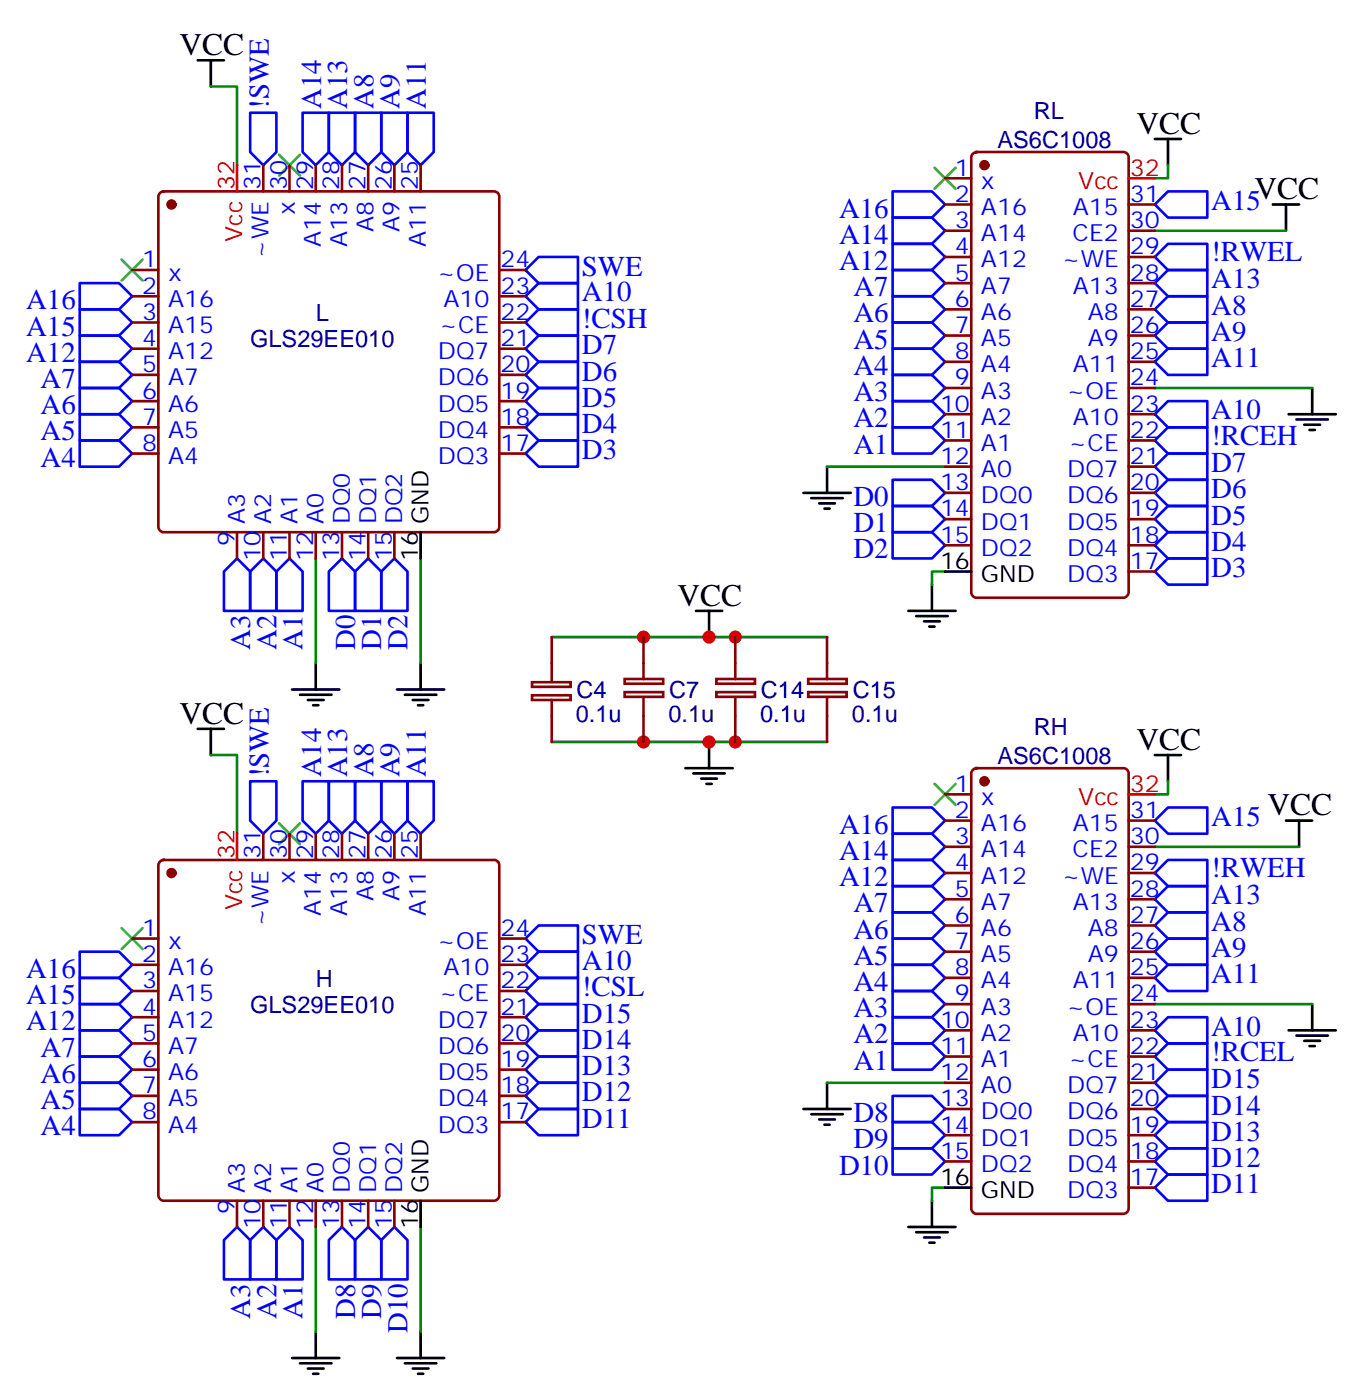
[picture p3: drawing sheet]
<svg xmlns="http://www.w3.org/2000/svg" width="183mm" height="188mm" viewBox="0 0 183 188" stroke-linecap="round" stroke-linejoin="round" font-family="sans-serif">
<g fill="none" stroke="#000" stroke-width=".35">
<path d="M26.6 8.1h3.5M28.4 8.1v3.5M155.4 18.7h3.5M157.1 18.7v3.5M171.2 27.5h3.6M173 27.5v3.5M173.4 55.7h6.3M174.4 56.4h4.2M175.5 57.2h2.1M176.2 57.9h.7M176.5 52.2v3.5M108.1 66.3h6.3"/>
<path d="M109.1 67h4.3M110.2 67.7h2.1M110.9 68.4h.7M111.3 62.8v3.5M125.4 78.7v3.5M26.6 98.1h3.5M28.4 98.1v3.5M39.3 92.8h6.3M40.4 93.5h4.2M41.4 94.2h2.1M42.1 94.9h.7M42.5 89.3v3.5"/>
<path d="M53.4 92.8h6.4M54.5 93.5h4.2M55.5 94.2h2.1M56.2 94.9h.7M56.6 89.3v3.5M93.6 82.2h3.6M95.4 82.2v3.5M95.4 99.8v3.6M122.2 82.2h6.4M123.3 82.9h4.2M124.3 83.6h2.1M125 84.3h.7"/>
<path d="M92.2 103.4h6.4M93.3 104.1h4.2M94.3 104.8h2.1M95 105.5h.7M155.4 101.6h3.5M157.1 101.6v3.5M173 110.4h3.5M174.8 110.4v3.5M173.4 138.6h6.3M174.4 139.3h4.2M176.5 135.1v3.5M108.1 149.2h6.3"/>
<path d="M109.1 149.9h4.3M110.2 150.6h2.1M110.9 151.3h.7M111.3 145.7v3.5M175.5 140.1h2.1M176.2 140.8h.7M42.5 179.2v3.5M56.6 179.2v3.5M122.2 165.1h6.4M123.3 165.8h4.2M124.3 166.5h2.1M125 167.2h.7"/>
<path d="M125.4 161.6v3.5M39.3 182.7h6.3M40.4 183.4h4.2M41.4 184.2h2.1M42.1 184.9h.7M53.4 182.7h6.4M54.5 183.4h4.2M55.5 184.2h2.1M56.2 184.9h.7"/>
</g>
<path d="M16.4 34.9l2.8 2.8M19.2 34.9l-2.8 2.8M37.5 20.8l2.9 2.8M40.4 20.8l-2.9 2.8M125.7 22.6l2.9 2.8M128.6 22.6l-2.9 2.8M37.5 110.8l2.9 2.8M40.4 110.8l-2.9 2.8M125.7 105.5l2.9 2.8M128.6 105.5l-2.9 2.8M16.4 124.9l2.8 2.8M19.2 124.9l-2.8 2.8" fill="none" stroke="#3c3" stroke-width=".35"/>
<g fill="none" stroke="#00f" stroke-width=".35">
<path d="M33.7 15.2h3.5v5.3l-1.8 1.7-1.7-1.7zM40.7 15.2h3.5v5.3l-1.7 1.7-1.8-1.7zM44.2 15.2h3.6v5.3l-1.8 1.7-1.8-1.7zM47.8 15.2h3.5v5.3l-1.8 1.7-1.7-1.7zM51.3 15.2h3.5v5.3l-1.7 1.7-1.8-1.7zM54.8 15.2h3.5v5.3l-1.7 1.7-1.8-1.7zM10.7 38.1h5.3l1.8 1.8-1.8 1.7h-5.3zM70.7 36.3l1.8-1.7h5.3v3.5h-5.3zM72.5 38.1h5.3v3.5h-5.3l-1.8-1.7zM120.1 36.3h5.3l1.7 1.8-1.7 1.8h-5.3zM120.1 39.9h5.3l1.7 1.7-1.7 1.8h-5.3zM120.1 25.8h5.3l1.7 1.7-1.7 1.8h-5.3z"/>
<path d="M120.1 29.3h5.3l1.7 1.7-1.7 1.8h-5.3zM120.1 32.8h5.3l1.7 1.8-1.7 1.7h-5.3zM155.4 27.5l1.7-1.7h5.3v3.5h-5.3zM155.4 38.1l1.7-1.8h5.3v3.6h-5.3zM155.4 34.6l1.7-1.8h5.3v3.5h-5.3zM10.7 45.2h5.3l1.8 1.7-1.8 1.8h-5.3zM10.7 48.7h5.3l1.8 1.7-1.8 1.8h-5.3zM10.7 52.2h5.3l1.8 1.8-1.8 1.7h-5.3zM10.7 55.7h5.3l1.8 1.8-1.8 1.8h-5.3zM10.7 59.3h5.3l1.8 1.7-1.8 1.8h-5.3zM10.7 41.6h5.3l1.8 1.8-1.8 1.8h-5.3zM70.7 54l1.8-1.8h5.3v3.5h-5.3z"/>
<path d="M70.7 50.4l1.8-1.7h5.3v3.5h-5.3zM70.7 46.9l1.8-1.7h5.3v3.5h-5.3zM70.7 43.4l1.8-1.8h5.3v3.6h-5.3zM72.5 55.7h5.3v3.6h-5.3l-1.8-1.8zM120.1 43.4h5.3l1.7 1.8-1.7 1.7h-5.3zM120.1 46.9h5.3l1.7 1.8-1.7 1.7h-5.3zM120.1 50.4h5.3l1.7 1.8-1.7 1.8h-5.3zM120.1 54h5.3l1.7 1.7-1.7 1.8h-5.3zM120.1 57.5h5.3l1.7 1.8-1.7 1.7h-5.3zM155.4 48.7l1.7-1.8h5.3v3.5h-5.3zM155.4 55.7l1.7-1.7h5.3v3.5h-5.3zM155.4 45.2l1.7-1.8h5.3v3.5h-5.3z"/>
<path d="M155.4 41.6l1.7-1.7h5.3v3.5h-5.3zM155.4 59.3l1.7-1.8h5.3v3.5h-5.3zM31.9 75.1l1.8 1.8v5.3h-3.6v-5.3zM35.4 75.1l1.8 1.8v5.3h-3.5v-5.3zM37.2 76.9l1.7-1.8 1.8 1.8v5.3h-3.5zM46 75.1l1.8 1.8v5.3h-3.6v-5.3zM47.8 76.9l1.7-1.8 1.8 1.8v5.3h-3.5zM53.1 75.1l1.7 1.8v5.3h-3.5v-5.3zM70.7 61l1.8-1.7h5.3v3.5h-5.3zM120.1 64.6h5.3l1.7 1.7-1.7 1.8h-5.3zM120.1 68.1h5.3l1.7 1.8-1.7 1.7h-5.3zM120.1 71.6h5.3l1.7 1.8-1.7 1.7h-5.3z"/>
<path d="M155.4 76.9l1.7-1.8h5.3v3.6h-5.3zM155.4 73.4l1.7-1.8h5.3v3.5h-5.3zM155.4 66.3l1.7-1.7h5.3v3.5h-5.3zM155.4 62.8l1.7-1.8h5.3v3.6h-5.3zM157.1 68.1h5.3v3.5h-5.3l-1.7-1.7zM33.7 105.1h3.5v5.3l-1.8 1.8-1.7-1.8zM40.7 105.1h3.5v5.3l-1.7 1.8-1.8-1.8zM44.2 105.1h3.6v5.3l-1.8 1.8-1.8-1.8zM47.8 105.1h3.5v5.3l-1.8 1.8-1.7-1.8zM51.3 105.1h3.5v5.3l-1.7 1.8-1.8-1.8zM54.8 105.1h3.5v5.3l-1.7 1.8-1.8-1.8zM120.1 119.2h5.3l1.7 1.8-1.7 1.8h-5.3z"/>
<path d="M120.1 108.7h5.3l1.7 1.7-1.7 1.8h-5.3zM120.1 112.2h5.3l1.7 1.7-1.7 1.8h-5.3zM120.1 115.7h5.3l1.7 1.8-1.7 1.7h-5.3zM155.4 110.4l1.7-1.7h5.3v3.5h-5.3zM155.4 117.5l1.7-1.8h5.3v3.5h-5.3zM10.7 135.1h5.3l1.8 1.8-1.8 1.7h-5.3zM10.7 138.6h5.3l1.8 1.8-1.8 1.8h-5.3zM10.7 131.6h5.3l1.8 1.7-1.8 1.8h-5.3zM10.7 128.1h5.3l1.8 1.7-1.8 1.8h-5.3zM70.7 129.8l1.8-1.7h5.3v3.5h-5.3zM70.7 136.9l1.8-1.8h5.3v3.5h-5.3zM70.7 126.3l1.8-1.8h5.3v3.6h-5.3z"/>
<path d="M70.7 133.3l1.8-1.7h5.3v3.5h-5.3zM72.5 138.6h5.3v3.6h-5.3l-1.8-1.8zM120.1 122.8h5.3l1.7 1.7-1.7 1.8h-5.3zM120.1 126.3h5.3l1.7 1.8-1.7 1.7h-5.3zM120.1 129.8h5.3l1.7 1.8-1.7 1.7h-5.3zM120.1 133.3h5.3l1.7 1.8-1.7 1.8h-5.3zM120.1 136.9h5.3l1.7 1.7-1.7 1.8h-5.3zM155.4 131.6l1.7-1.8h5.3v3.5h-5.3zM155.4 138.6l1.7-1.7h5.3v3.5h-5.3zM155.4 128.1l1.7-1.8h5.3v3.5h-5.3zM155.4 124.5l1.7-1.7h5.3v3.5h-5.3zM155.4 121l1.7-1.8h5.3v3.6h-5.3z"/>
<path d="M10.7 142.2h5.3l1.8 1.7-1.8 1.8h-5.3zM10.7 145.7h5.3l1.8 1.8-1.8 1.7h-5.3zM10.7 149.2h5.3l1.8 1.8-1.8 1.8h-5.3zM70.7 151l1.8-1.8h5.3v3.6h-5.3zM70.7 147.5l1.8-1.8h5.3v3.5h-5.3zM70.7 143.9l1.8-1.7h5.3v3.5h-5.3zM120.1 140.4h5.3l1.7 1.8-1.7 1.7h-5.3zM120.1 147.5h5.3l1.7 1.7-1.7 1.8h-5.3zM120.1 151h5.3l1.7 1.8-1.7 1.7h-5.3zM120.1 154.5h5.3l1.7 1.8-1.7 1.7h-5.3zM155.4 159.8l1.7-1.8h5.3v3.6h-5.3zM155.4 156.3l1.7-1.8h5.3v3.5h-5.3z"/>
<path d="M155.4 152.8l1.7-1.8h5.3v3.5h-5.3zM155.4 149.2l1.7-1.7h5.3v3.5h-5.3zM155.4 145.7l1.7-1.8h5.3v3.6h-5.3zM155.4 142.2l1.7-1.8h5.3v3.5h-5.3zM30.1 166.9l1.8-1.8 1.8 1.8v5.3h-3.6zM35.4 165.1l1.8 1.8v5.3h-3.5v-5.3zM38.9 165.1l1.8 1.8v5.3h-3.5v-5.3zM46 165.1l1.8 1.8v5.3h-3.6v-5.3zM49.5 165.1l1.8 1.8v5.3h-3.5v-5.3zM53.1 165.1l1.7 1.8v5.3h-3.5v-5.3z"/>
</g>
<g fill="none" stroke="#008700" stroke-width=".35">
<path d="M28.4 11.6h3.5v10.6M155.4 31h17.6M157.1 22.2v1.8h-1.7M155.4 52.2h21.1M42.5 75.1v14.2M56.6 75.1v14.2M111.3 62.8h15.8M127.1 76.9h-1.7v1.8M74.2 85.7h37.1M74.2 99.8h37.1M28.4 101.6h3.5v10.6M155.4 113.9h19.4"/>
<path d="M157.1 105.1v1.8h-1.7M155.4 135.1h21.1M111.3 145.7h15.8M127.1 159.8h-1.7v1.8M42.5 165.1v14.1M56.6 165.1v14.1"/>
</g>
<g fill="#c00">
<circle cx="95.4" cy="85.7" r=".88"/>
<circle cx="98.9" cy="85.7" r=".88"/>
<circle cx="98.9" cy="99.8" r=".88"/>
<circle cx="95.4" cy="99.8" r=".88"/>
<circle cx="86.6" cy="99.8" r=".88"/>
<circle cx="86.6" cy="85.7" r=".88"/>
</g>
<g fill="none" stroke="#870000" stroke-width=".35">
<path d="M17.8 36.3h3.5M17.8 39.9h3.5M21.5 26l.5-.2h44.5a.71 .71 0 0 1 .7 .7v44.4a.76 .76 0 0 1-.7 .7h-44.5a.76 .76 0 0 1-.7-.7v-44.4zM35.4 22.2v3.6M38.9 22.2v3.6M42.5 22.2v3.6M46 22.2v3.6M49.5 22.2v3.6M53.1 22.2v3.6M56.6 22.2v3.6M67.2 36.3h3.5M67.2 39.9h3.5"/>
<path d="M127.1 24h3.6M127.1 27.5h3.6M127.1 31h3.6M127.1 34.6h3.6M127.1 38.1h3.6M130.9 20.7l.5-.2h19.7a.71 .71 0 0 1 .7 .7v58.5a.76 .76 0 0 1-.7 .7h-19.7a.76 .76 0 0 1-.7-.7v-58.5zM151.8 27.5h3.6M151.8 31h3.6M151.8 34.6h3.6M151.8 38.1h3.6M17.8 43.4h3.5M17.8 46.9h3.5"/>
<path d="M17.8 50.4h3.5M17.8 54h3.5M17.8 57.5h3.5M67.2 43.4h3.5M67.2 46.9h3.5M67.2 50.4h3.5M67.2 54h3.5M67.2 57.5h3.5M127.1 41.6h3.6M127.1 45.2h3.6M127.1 48.7h3.6M127.1 52.2h3.6"/>
<path d="M127.1 55.7h3.6M127.1 59.3h3.6M151.8 41.6h3.6M151.8 45.2h3.6M151.8 48.7h3.6M151.8 52.2h3.6M151.8 55.7h3.6M151.8 59.3h3.6M17.8 61h3.5M31.9 71.6v3.5M35.4 71.6v3.5M38.9 71.6v3.5"/>
<path d="M42.5 71.6v3.5M46 71.6v3.5M49.5 71.6v3.5M53.1 71.6v3.5M67.2 61h3.5M127.1 62.8h3.6M127.1 66.3h3.6M127.1 69.9h3.6M127.1 73.4h3.6M151.8 62.8h3.6M151.8 66.3h3.6M151.8 69.9h3.6"/>
<path d="M151.8 73.4h3.6M151.8 76.9h3.6M71.6 91.8h5.2v.6h-5.2zM71.6 93.6h5.2v.6h-5.2zM74.2 85.7v6M74.2 94.2v5.6M84 93.1h5.2v.7h-5.2zM84 91.4h5.2v.6h-5.2zM86.6 85.7v5.7M86.6 93.8v6M96.4 93.1h5.2v.7h-5.2zM96.4 91.4h5.2v.6h-5.2z"/>
<path d="M98.9 85.7v5.7M98.9 93.8v6M108.7 93.1h5.2v.7h-5.2zM108.7 91.4h5.2v.6h-5.2zM111.3 85.7v5.7M111.3 93.8v6M21.5 115.9l.5-.2h44.5a.71 .71 0 0 1 .7 .7v44.5a.76 .76 0 0 1-.7 .7h-44.5a.76 .76 0 0 1-.7-.7v-44.5zM35.4 112.2v3.5M38.9 112.2v3.5M42.5 112.2v3.5M46 112.2v3.5M49.5 112.2v3.5"/>
<path d="M53.1 112.2v3.5M56.6 112.2v3.5M127.1 106.9h3.6M127.1 110.4h3.6M127.1 113.9h3.6M127.1 117.5h3.6M130.9 103.6l.5-.2h19.7a.71 .71 0 0 1 .7 .7v58.5a.76 .76 0 0 1-.7 .7h-19.7a.76 .76 0 0 1-.7-.7v-58.5zM151.8 110.4h3.6M151.8 113.9h3.6M151.8 117.5h3.6M17.8 126.3h3.5M17.8 129.8h3.5"/>
<path d="M17.8 133.3h3.5M17.8 136.9h3.5M67.2 126.3h3.5M67.2 129.8h3.5M67.2 133.3h3.5M67.2 136.9h3.5M127.1 121h3.6M127.1 124.5h3.6M127.1 128.1h3.6M127.1 131.6h3.6M127.1 135.1h3.6M127.1 138.6h3.6"/>
<path d="M151.8 121h3.6M151.8 124.5h3.6M151.8 128.1h3.6M151.8 131.6h3.6M151.8 135.1h3.6M151.8 138.6h3.6M17.8 140.4h3.5M17.8 143.9h3.5M17.8 147.5h3.5M17.8 151h3.5M67.2 140.4h3.5M67.2 143.9h3.5"/>
<path d="M67.2 147.5h3.5M67.2 151h3.5M127.1 142.2h3.6M127.1 145.7h3.6M127.1 149.2h3.6M127.1 152.8h3.6M127.1 156.3h3.6M151.8 142.2h3.6M151.8 145.7h3.6M151.8 149.2h3.6M151.8 152.8h3.6M151.8 156.3h3.6"/>
<path d="M151.8 159.8h3.6M31.9 161.6v3.5M35.4 161.6v3.5M38.9 161.6v3.5M42.5 161.6v3.5M46 161.6v3.5M49.5 161.6v3.5M53.1 161.6v3.5"/>
</g>
<g fill="#870000" stroke="#870000" stroke-width=".35">
<circle cx="23.1" cy="27.5" r=".53"/>
<circle cx="23.1" cy="117.5" r=".53"/>
<circle cx="132.4" cy="22.2" r=".53"/>
<circle cx="132.4" cy="105.1" r=".53"/>
</g>
<path d="M56.6 71.6v3.5M127.1 76.9h3.6M127.1 159.8h3.6M56.6 161.6v3.5" fill="none" stroke="#000" stroke-width=".35"/>
<path d="M31.9 22.2v3.6M151.8 24h3.6M31.9 112.2v3.5M151.8 106.9h3.6" fill="none" stroke="#f00" stroke-width=".35"/>
<g font-size="4.2">
<text x="24.1" y="7.4">VCC</text>
<text x="152.9" y="18">VCC</text>
<text x="168.8" y="26.8">VCC</text>
<text x="91.2" y="81.5">VCC</text>
<text x="24.1" y="97.4">VCC</text>
<text x="152.9" y="100.9">VCC</text>
<text x="170.5" y="109.7">VCC</text>
</g>
<g font-size="3.9" fill="#00f">
<text x="36.2" y="14.6" transform="rotate(-90 36.2 14.6)">!SWE</text>
<text x="43.2" y="14.6" transform="rotate(-90 43.2 14.6)">A14</text>
<text x="46.7" y="14.6" transform="rotate(-90 46.7 14.6)">A13</text>
<text x="50.2" y="14.6" transform="rotate(-90 50.2 14.6)">A8</text>
<text x="53.8" y="14.6" transform="rotate(-90 53.8 14.6)">A9</text>
<text x="57.3" y="14.6" transform="rotate(-90 57.3 14.6)">A11</text>
<text x="112.9" y="29.3">A16</text>
<text x="162.9" y="28.2">A15</text>
<text x="112.9" y="32.8">A14</text>
<text x="162.9" y="35.1">!RWEL</text>
<text x="3.5" y="41.6">A16</text>
<text x="78.3" y="40.6">A10</text>
<text x="78.3" y="37.1">SWE</text>
<text x="112.9" y="36.3">A12</text>
<text x="114.8" y="39.9">A7</text>
<text x="162.9" y="38.8">A13</text>
<text x="3.5" y="45.2">A15</text>
<text x="78.3" y="47.7">D7</text>
<text x="78.3" y="44.1">!CSH</text>
<text x="114.8" y="43.4">A6</text>
<text x="114.8" y="46.9">A5</text>
<text x="162.9" y="45.9">A9</text>
<text x="162.9" y="42.3">A8</text>
<text x="3.5" y="48.7">A12</text>
<text x="5.5" y="52.2">A7</text>
<text x="78.3" y="51.2">D6</text>
<text x="114.8" y="50.4">A4</text>
<text x="114.8" y="54">A3</text>
<text x="162.9" y="49.4">A11</text>
<text x="5.5" y="55.7">A6</text>
<text x="5.5" y="59.3">A5</text>
<text x="78.3" y="58.3">D4</text>
<text x="78.3" y="54.7">D5</text>
<text x="114.8" y="57.5">A2</text>
<text x="162.9" y="56.4">A10</text>
<text x="162.9" y="59.9">!RCEH</text>
<text x="5.5" y="62.8">A4</text>
<text x="78.3" y="61.8">D3</text>
<text x="114.8" y="61">A1</text>
<text x="162.9" y="63.5">D7</text>
<text x="114.8" y="68.1">D0</text>
<text x="114.8" y="71.6">D1</text>
<text x="162.9" y="70.6">D5</text>
<text x="162.9" y="67.1">D6</text>
<text x="114.8" y="75.1">D2</text>
<text x="162.9" y="77.7">D3</text>
<text x="162.9" y="74.1">D4</text>
<text x="33.7" y="87.5" transform="rotate(-90 33.7 87.5)">A3</text>
<text x="37.2" y="87.5" transform="rotate(-90 37.2 87.5)">A2</text>
<text x="40.7" y="87.5" transform="rotate(-90 40.7 87.5)">A1</text>
<text x="47.8" y="87.5" transform="rotate(-90 47.8 87.5)">D0</text>
<text x="51.3" y="87.5" transform="rotate(-90 51.3 87.5)">D1</text>
<text x="54.8" y="87.5" transform="rotate(-90 54.8 87.5)">D2</text>
<text x="36.2" y="104.6" transform="rotate(-90 36.2 104.6)">!SWE</text>
<text x="43.2" y="104.6" transform="rotate(-90 43.2 104.6)">A14</text>
<text x="46.7" y="104.6" transform="rotate(-90 46.7 104.6)">A13</text>
<text x="50.2" y="104.6" transform="rotate(-90 50.2 104.6)">A8</text>
<text x="53.8" y="104.6" transform="rotate(-90 53.8 104.6)">A9</text>
<text x="57.3" y="104.6" transform="rotate(-90 57.3 104.6)">A11</text>
<text x="112.9" y="112.2">A16</text>
<text x="162.9" y="111.1">A15</text>
<text x="112.9" y="115.7">A14</text>
<text x="112.9" y="119.2">A12</text>
<text x="162.9" y="118.1">!RWEH</text>
<text x="114.8" y="122.8">A7</text>
<text x="162.9" y="125.2">A8</text>
<text x="162.9" y="121.7">A13</text>
<text x="3.5" y="131.6">A16</text>
<text x="78.3" y="130.5">A10</text>
<text x="78.3" y="127.1">SWE</text>
<text x="114.8" y="126.3">A6</text>
<text x="114.8" y="129.8">A5</text>
<text x="162.9" y="128.8">A9</text>
<text x="3.5" y="135.1">A15</text>
<text x="78.3" y="137.6">D15</text>
<text x="78.3" y="134.1">!CSL</text>
<text x="114.8" y="133.3">A4</text>
<text x="114.8" y="136.9">A3</text>
<text x="162.9" y="132.3">A11</text>
<text x="3.5" y="138.6">A12</text>
<text x="5.5" y="142.2">A7</text>
<text x="78.3" y="141.2">D14</text>
<text x="114.8" y="140.4">A2</text>
<text x="114.8" y="143.9">A1</text>
<text x="162.9" y="139.3">A10</text>
<text x="162.9" y="142.8">!RCEL</text>
<text x="5.5" y="145.7">A6</text>
<text x="5.5" y="149.2">A5</text>
<text x="78.3" y="148.2">D12</text>
<text x="78.3" y="144.7">D13</text>
<text x="162.9" y="150">D14</text>
<text x="162.9" y="146.5">D15</text>
<text x="5.5" y="152.8">A4</text>
<text x="78.3" y="151.7">D11</text>
<text x="114.8" y="151">D8</text>
<text x="114.8" y="154.5">D9</text>
<text x="162.9" y="153.5">D13</text>
<text x="112.9" y="158">D10</text>
<text x="162.9" y="160.6">D11</text>
<text x="162.9" y="157">D12</text>
<text x="33.7" y="177.4" transform="rotate(-90 33.7 177.4)">A3</text>
<text x="37.2" y="177.4" transform="rotate(-90 37.2 177.4)">A2</text>
<text x="40.7" y="177.4" transform="rotate(-90 40.7 177.4)">A1</text>
<text x="47.8" y="177.4" transform="rotate(-90 47.8 177.4)">D8</text>
<text x="51.3" y="177.4" transform="rotate(-90 51.3 177.4)">D9</text>
<text x="54.8" y="179.4" transform="rotate(-90 54.8 179.4)">D10</text>
</g>
<g font-size="3.2" fill="#000080">
<text x="139.1" y="16">RL</text>
<text x="134.2" y="19.9">AS6C1008</text>
<text x="33.7" y="46.7">GLS29EE010</text>
<text x="42.5" y="43.2">L</text>
<text x="77.6" y="93.9">C4</text>
<text x="90" y="93.9">C7</text>
<text x="102.4" y="93.9">C14</text>
<text x="114.7" y="93.9">C15</text>
<text x="77.5" y="97.1">0.1u</text>
<text x="89.9" y="97.1">0.1u</text>
<text x="102.3" y="97.1">0.1u</text>
<text x="114.6" y="97.1">0.1u</text>
<text x="139.1" y="98.9">RH</text>
<text x="134.2" y="102.8">AS6C1008</text>
<text x="33.7" y="136.3">GLS29EE010</text>
<text x="42.5" y="132.8">H</text>
</g>
<g font-size="3.2" fill="#00f">
<text x="128.5" y="23.6">1</text>
<text x="35.1" y="25.6" transform="rotate(-90 35.1 25.6)">31</text>
<text x="38.6" y="25.6" transform="rotate(-90 38.6 25.6)">30</text>
<text x="39.7" y="28.9" transform="rotate(-90 39.7 28.9)">x</text>
<text x="42.1" y="25.6" transform="rotate(-90 42.1 25.6)">29</text>
<text x="45.6" y="25.6" transform="rotate(-90 45.6 25.6)">28</text>
<text x="49.2" y="25.6" transform="rotate(-90 49.2 25.6)">27</text>
<text x="52.7" y="25.6" transform="rotate(-90 52.7 25.6)">26</text>
<text x="56.2" y="25.6" transform="rotate(-90 56.2 25.6)">25</text>
<text x="128.5" y="27.2">2</text>
<text x="132" y="25.4">x</text>
<text x="132" y="28.9">A16</text>
<text x="144.3" y="28.9">A15</text>
<text x="152" y="27.2">31</text>
<text x="19.1" y="36">1</text>
<text x="36.1" y="34.8" transform="rotate(-90 36.1 34.8)">~WE</text>
<text x="43.2" y="33.3" transform="rotate(-90 43.2 33.3)">A14</text>
<text x="46.7" y="33.3" transform="rotate(-90 46.7 33.3)">A13</text>
<text x="50.2" y="31.2" transform="rotate(-90 50.2 31.2)">A8</text>
<text x="53.8" y="31.2" transform="rotate(-90 53.8 31.2)">A9</text>
<text x="57.3" y="33.3" transform="rotate(-90 57.3 33.3)">A11</text>
<text x="67.3" y="36">24</text>
<text x="128.5" y="30.7">3</text>
<text x="128.5" y="34.2">4</text>
<text x="132" y="32.5">A14</text>
<text x="132" y="36">A12</text>
<text x="142.8" y="36">~WE</text>
<text x="144.3" y="32.5">CE2</text>
<text x="152" y="34.2">29</text>
<text x="152" y="30.7">30</text>
<text x="19.1" y="39.5">2</text>
<text x="22.6" y="37.7">x</text>
<text x="22.6" y="41.3">A16</text>
<text x="58.8" y="37.7">~OE</text>
<text x="59.7" y="41.3">A10</text>
<text x="67.3" y="39.5">23</text>
<text x="128.5" y="37.7">5</text>
<text x="128.5" y="41.3">6</text>
<text x="132" y="39.5">A7</text>
<text x="144.3" y="39.5">A13</text>
<text x="152" y="41.3">27</text>
<text x="152" y="37.7">28</text>
<text x="19.1" y="43">3</text>
<text x="19.1" y="46.6">4</text>
<text x="22.6" y="44.8">A15</text>
<text x="59" y="44.8">~CE</text>
<text x="67.3" y="46.6">21</text>
<text x="67.3" y="43">22</text>
<text x="128.5" y="44.8">7</text>
<text x="132" y="43">A6</text>
<text x="132" y="46.6">A5</text>
<text x="146.3" y="46.6">A9</text>
<text x="146.3" y="43">A8</text>
<text x="152" y="44.8">26</text>
<text x="19.1" y="50.1">5</text>
<text x="19.1" y="53.6">6</text>
<text x="22.6" y="48.3">A12</text>
<text x="22.6" y="51.9">A7</text>
<text x="58.9" y="51.9">DQ6</text>
<text x="58.9" y="48.3">DQ7</text>
<text x="67.3" y="53.6">19</text>
<text x="67.3" y="50.1">20</text>
<text x="128.5" y="48.3">8</text>
<text x="128.5" y="51.9">9</text>
<text x="132" y="50.1">A4</text>
<text x="132" y="53.6">A3</text>
<text x="143.4" y="53.6">~OE</text>
<text x="144.3" y="50.1">A11</text>
<text x="152" y="51.9">24</text>
<text x="152" y="48.3">25</text>
<text x="19.1" y="57.2">7</text>
<text x="22.6" y="55.4">A6</text>
<text x="22.6" y="58.9">A5</text>
<text x="58.9" y="58.9">DQ4</text>
<text x="58.9" y="55.4">DQ5</text>
<text x="67.3" y="57.2">18</text>
<text x="126.5" y="55.4">10</text>
<text x="126.5" y="58.9">11</text>
<text x="132" y="57.2">A2</text>
<text x="144.3" y="57.2">A10</text>
<text x="152" y="58.9">22</text>
<text x="152" y="55.4">23</text>
<text x="19.1" y="60.7">8</text>
<text x="22.6" y="62.4">A4</text>
<text x="58.9" y="62.4">DQ3</text>
<text x="67.3" y="60.7">17</text>
<text x="126.5" y="62.4">12</text>
<text x="126.5" y="66">13</text>
<text x="132" y="60.7">A1</text>
<text x="132" y="64.2">A0</text>
<text x="143.6" y="64.2">DQ7</text>
<text x="143.7" y="60.7">~CE</text>
<text x="152" y="66">20</text>
<text x="152" y="62.4">21</text>
<text x="32.9" y="70.6" transform="rotate(-90 32.9 70.6)">A3</text>
<text x="36.5" y="70.6" transform="rotate(-90 36.5 70.6)">A2</text>
<text x="40" y="70.6" transform="rotate(-90 40 70.6)">A1</text>
<text x="43.5" y="70.6" transform="rotate(-90 43.5 70.6)">A0</text>
<text x="47.1" y="70.6" transform="rotate(-90 47.1 70.6)">DQ0</text>
<text x="50.6" y="70.6" transform="rotate(-90 50.6 70.6)">DQ1</text>
<text x="54.1" y="70.6" transform="rotate(-90 54.1 70.6)">DQ2</text>
<text x="126.5" y="69.5">14</text>
<text x="132" y="67.7">DQ0</text>
<text x="132" y="71.3">DQ1</text>
<text x="143.6" y="71.3">DQ5</text>
<text x="143.6" y="67.7">DQ6</text>
<text x="152" y="69.5">19</text>
<text x="31.5" y="73.5" transform="rotate(-90 31.5 73.5)">9</text>
<text x="35.1" y="75.5" transform="rotate(-90 35.1 75.5)">10</text>
<text x="38.6" y="75.5" transform="rotate(-90 38.6 75.5)">11</text>
<text x="42.1" y="75.5" transform="rotate(-90 42.1 75.5)">12</text>
<text x="45.6" y="75.5" transform="rotate(-90 45.6 75.5)">13</text>
<text x="49.2" y="75.5" transform="rotate(-90 49.2 75.5)">14</text>
<text x="52.7" y="75.5" transform="rotate(-90 52.7 75.5)">15</text>
<text x="126.5" y="73">15</text>
<text x="132" y="74.8">DQ2</text>
<text x="143.6" y="74.8">DQ4</text>
<text x="152" y="76.6">17</text>
<text x="152" y="73">18</text>
<text x="143.6" y="78.3">DQ3</text>
<text x="128.5" y="106.5">1</text>
<text x="128.5" y="110.1">2</text>
<text x="128.5" y="113.6">3</text>
<text x="132" y="108.3">x</text>
<text x="132" y="111.8">A16</text>
<text x="144.3" y="111.8">A15</text>
<text x="152" y="113.6">30</text>
<text x="152" y="110.1">31</text>
<text x="35.1" y="115.5" transform="rotate(-90 35.1 115.5)">31</text>
<text x="38.6" y="115.5" transform="rotate(-90 38.6 115.5)">30</text>
<text x="39.7" y="118.9" transform="rotate(-90 39.7 118.9)">x</text>
<text x="42.1" y="115.5" transform="rotate(-90 42.1 115.5)">29</text>
<text x="45.6" y="115.5" transform="rotate(-90 45.6 115.5)">28</text>
<text x="49.2" y="115.5" transform="rotate(-90 49.2 115.5)">27</text>
<text x="52.7" y="115.5" transform="rotate(-90 52.7 115.5)">26</text>
<text x="56.2" y="115.5" transform="rotate(-90 56.2 115.5)">25</text>
<text x="128.5" y="117.1">4</text>
<text x="132" y="115.4">A14</text>
<text x="132" y="118.9">A12</text>
<text x="142.8" y="118.9">~WE</text>
<text x="144.3" y="115.4">CE2</text>
<text x="152" y="117.1">29</text>
<text x="19.1" y="125.9">1</text>
<text x="36.1" y="124.8" transform="rotate(-90 36.1 124.8)">~WE</text>
<text x="43.2" y="123.2" transform="rotate(-90 43.2 123.2)">A14</text>
<text x="46.7" y="123.2" transform="rotate(-90 46.7 123.2)">A13</text>
<text x="50.2" y="121.2" transform="rotate(-90 50.2 121.2)">A8</text>
<text x="53.8" y="121.2" transform="rotate(-90 53.8 121.2)">A9</text>
<text x="57.3" y="123.2" transform="rotate(-90 57.3 123.2)">A11</text>
<text x="67.3" y="125.9">24</text>
<text x="128.5" y="120.7">5</text>
<text x="128.5" y="124.2">6</text>
<text x="132" y="122.4">A7</text>
<text x="132" y="125.9">A6</text>
<text x="144.3" y="122.4">A13</text>
<text x="146.3" y="125.9">A8</text>
<text x="152" y="124.2">27</text>
<text x="152" y="120.7">28</text>
<text x="19.1" y="129.5">2</text>
<text x="22.6" y="127.7">x</text>
<text x="22.6" y="131.2">A16</text>
<text x="58.8" y="127.7">~OE</text>
<text x="59.7" y="131.2">A10</text>
<text x="67.3" y="129.5">23</text>
<text x="128.5" y="127.7">7</text>
<text x="128.5" y="131.2">8</text>
<text x="132" y="129.5">A5</text>
<text x="146.3" y="129.5">A9</text>
<text x="152" y="131.2">25</text>
<text x="152" y="127.7">26</text>
<text x="19.1" y="133">3</text>
<text x="19.1" y="136.5">4</text>
<text x="22.6" y="134.8">A15</text>
<text x="59" y="134.8">~CE</text>
<text x="67.3" y="136.5">21</text>
<text x="67.3" y="133">22</text>
<text x="128.5" y="134.8">9</text>
<text x="132" y="133">A4</text>
<text x="132" y="136.5">A3</text>
<text x="143.4" y="136.5">~OE</text>
<text x="144.3" y="133">A11</text>
<text x="152" y="134.8">24</text>
<text x="19.1" y="140.1">5</text>
<text x="19.1" y="143.6">6</text>
<text x="22.6" y="138.3">A12</text>
<text x="22.6" y="141.8">A7</text>
<text x="58.9" y="141.8">DQ6</text>
<text x="58.9" y="138.3">DQ7</text>
<text x="67.3" y="143.6">19</text>
<text x="67.3" y="140.1">20</text>
<text x="126.5" y="138.3">10</text>
<text x="126.5" y="141.8">11</text>
<text x="132" y="140.1">A2</text>
<text x="132" y="143.6">A1</text>
<text x="143.7" y="143.6">~CE</text>
<text x="144.3" y="140.1">A10</text>
<text x="152" y="141.8">22</text>
<text x="152" y="138.3">23</text>
<text x="19.1" y="147.1">7</text>
<text x="22.6" y="145.3">A6</text>
<text x="22.6" y="148.9">A5</text>
<text x="58.9" y="148.9">DQ4</text>
<text x="58.9" y="145.3">DQ5</text>
<text x="67.3" y="147.1">18</text>
<text x="126.5" y="145.3">12</text>
<text x="126.5" y="148.9">13</text>
<text x="132" y="147.1">A0</text>
<text x="143.6" y="147.1">DQ7</text>
<text x="152" y="148.9">20</text>
<text x="152" y="145.3">21</text>
<text x="19.1" y="150.6">8</text>
<text x="22.6" y="152.4">A4</text>
<text x="58.9" y="152.4">DQ3</text>
<text x="67.3" y="150.6">17</text>
<text x="126.5" y="152.4">14</text>
<text x="126.5" y="155.9">15</text>
<text x="132" y="150.6">DQ0</text>
<text x="132" y="154.2">DQ1</text>
<text x="143.6" y="154.2">DQ5</text>
<text x="143.6" y="150.6">DQ6</text>
<text x="152" y="155.9">18</text>
<text x="152" y="152.4">19</text>
<text x="32.9" y="160.5" transform="rotate(-90 32.9 160.5)">A3</text>
<text x="36.5" y="160.5" transform="rotate(-90 36.5 160.5)">A2</text>
<text x="40" y="160.5" transform="rotate(-90 40 160.5)">A1</text>
<text x="43.5" y="160.5" transform="rotate(-90 43.5 160.5)">A0</text>
<text x="47.1" y="160.5" transform="rotate(-90 47.1 160.5)">DQ0</text>
<text x="50.6" y="160.5" transform="rotate(-90 50.6 160.5)">DQ1</text>
<text x="54.1" y="160.5" transform="rotate(-90 54.1 160.5)">DQ2</text>
<text x="132" y="157.7">DQ2</text>
<text x="143.6" y="161.2">DQ3</text>
<text x="143.6" y="157.7">DQ4</text>
<text x="152" y="159.5">17</text>
<text x="31.5" y="163.4" transform="rotate(-90 31.5 163.4)">9</text>
<text x="35.1" y="165.4" transform="rotate(-90 35.1 165.4)">10</text>
<text x="38.6" y="165.4" transform="rotate(-90 38.6 165.4)">11</text>
<text x="42.1" y="165.4" transform="rotate(-90 42.1 165.4)">12</text>
<text x="45.6" y="165.4" transform="rotate(-90 45.6 165.4)">13</text>
<text x="49.2" y="165.4" transform="rotate(-90 49.2 165.4)">14</text>
<text x="52.7" y="165.4" transform="rotate(-90 52.7 165.4)">15</text>
</g>
<g font-size="3.2" fill="#f00">
<text x="152" y="23.6">32</text>
<text x="31.5" y="25.6" transform="rotate(-90 31.5 25.6)">32</text>
<text x="145.1" y="25.4">Vcc</text>
<text x="32.6" y="32.5" transform="rotate(-90 32.6 32.5)">Vcc</text>
<text x="152" y="106.5">32</text>
<text x="145.1" y="108.3">Vcc</text>
<text x="31.5" y="115.5" transform="rotate(-90 31.5 115.5)">32</text>
<text x="32.6" y="122.5" transform="rotate(-90 32.6 122.5)">Vcc</text>
</g>
<g font-size="3.2">
<text x="57.6" y="70.6" transform="rotate(-90 57.6 70.6)">GND</text>
<text x="56.2" y="75.5" transform="rotate(-90 56.2 75.5)">16</text>
<text x="126.5" y="76.6">16</text>
<text x="132" y="78.3">GND</text>
<text x="57.6" y="160.5" transform="rotate(-90 57.6 160.5)">GND</text>
<text x="126.5" y="159.5">16</text>
<text x="132" y="161.2">GND</text>
<text x="56.2" y="165.4" transform="rotate(-90 56.2 165.4)">16</text>
</g>
</svg>
